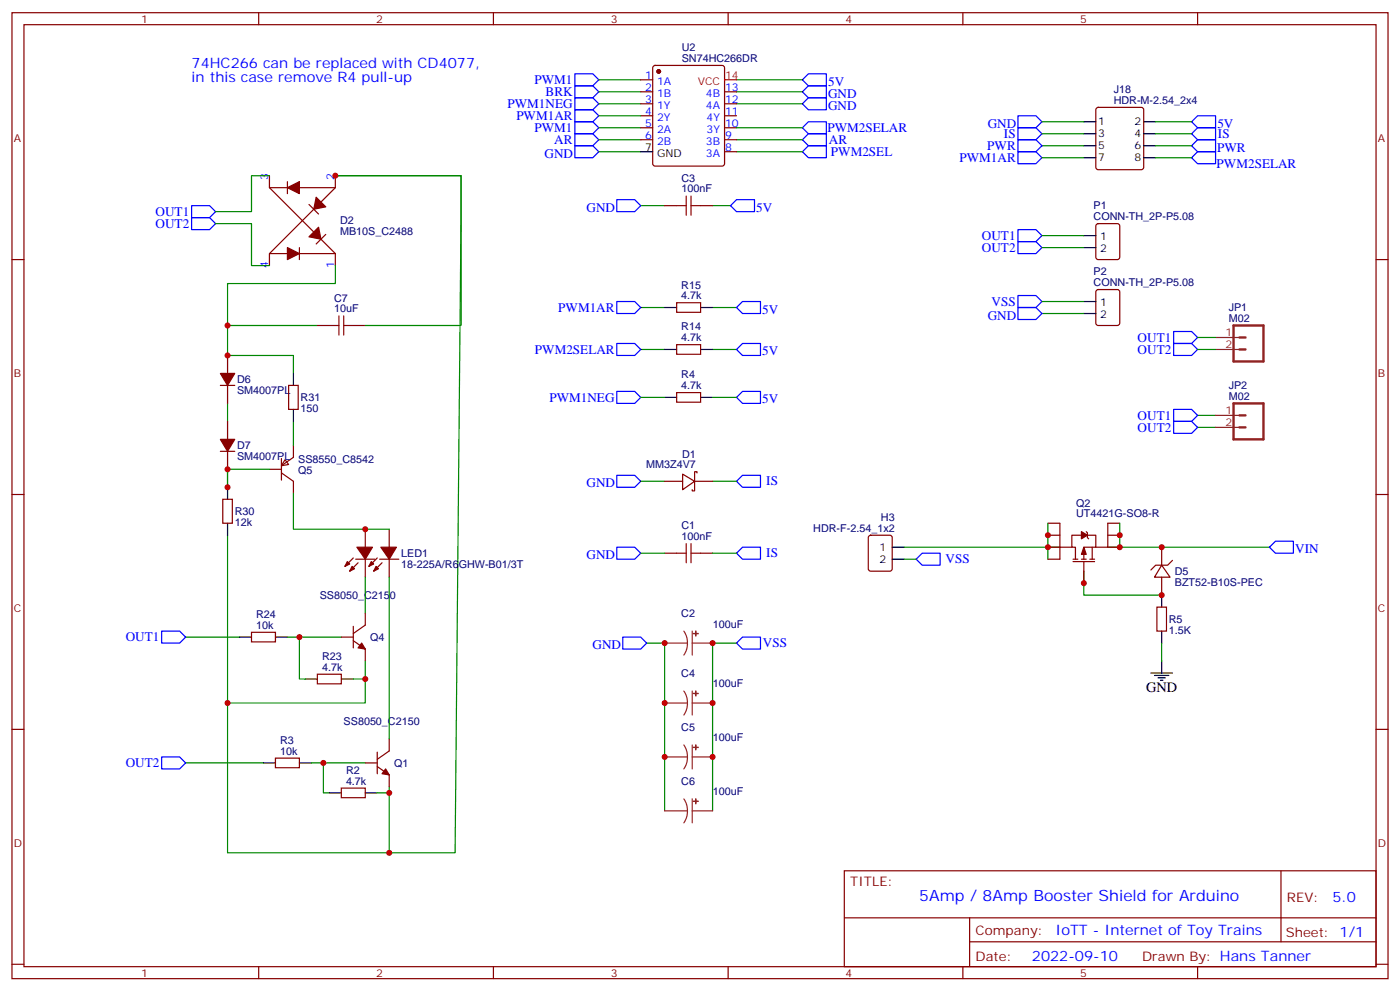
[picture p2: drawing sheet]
<svg xmlns="http://www.w3.org/2000/svg" width="412mm" height="292mm" viewBox="0 0 412 292" stroke-linecap="round" stroke-linejoin="round" font-family="sans-serif">
<g fill="none" stroke="#870000" stroke-width=".35">
<path d="M3.5 3.7h405.4v284.4h-405.4zM7.1 7.3h398.2v277.3h-398.2zM76.2 3.7v3.6M145.3 3.7v3.6M192.5 19.5l.5-.2h19.7l.5 .2 .2 .5v28.2l-.2 .5-.5 .2h-19.7l-.5-.2-.2-.5v-28.2zM214.5 3.7v3.6M283.6 3.7v3.6M352.8 3.7v3.6M188.7 23.5h3.6M188.7 27h3.6M188.7 30.6h3.6M188.7 34.1h3.6"/>
<path d="M188.7 37.6h3.6M213.4 27h3.6M213.4 30.6h3.6M213.4 34.1h3.6M213.4 37.6h3.6M323 31.8l.5-.2h12.7l.5 .2 .2 .5v16.9l-.2 .5-.5 .3h-12.7l-.5-.3-.2-.5v-16.9zM79.4 51.7v3.5M79.4 55.2h19.4M79.4 55.2l19.4 19.4M84.7 53.5v3.5M98.8 51.7v3.5M98.8 55.2l-19.4 19.4"/>
<path d="M188.7 41.1h3.6M213.4 41.1h3.6M213.4 44.7h3.6M3.5 76.4h3.6M79.4 74.6v3.6M79.4 74.6h19.4M88.2 72.9v3.5M91 60.2l2.8 2.8M96 69l-2.9 2.8M98.8 74.6v3.6M195.8 60.5h3.5M206.4 60.5h3.5"/>
<path d="M323 66l.5-.2h5.6l.7 .5v9.4l-.4 .7h-5.9l-.7-.5v-9.4zM405.3 76.4h3.6M93.5 95.8h3.5M104.1 95.8h3.5M199.3 89.1h7.1v2.8h-7.1zM323 85.4l.5-.2h5.6l.7 .5v9.4l-.4 .7h-5.9l-.7-.4v-9.5zM64.9 113.5h4.2M67 104.6v5.3M67 113.5v5.2M85 113.5h2.8v7h-2.8zM199.3 115.6h7.1v2.8h-7.1zM199.3 101.5h7.1v2.8h-7.1z"/>
<path d="M64.9 132.9h4.2M67 124v5.3M67 132.9v5.2M79.4 138.1h3.5M82.9 135v6.3M82.9 139.2l3.5 2.5v3.5M84 135.3l1 1.4-2.1 .4zM86.4 131.1v3.5l-3.5 2.5M201.1 139.6l3.5 2.1-3.5 2.4zM205.3 139.2v-.3h-.7v5.6h-.7v-.4M3.5 145.6h3.6M65.6 147h2.8v7h-2.8z"/>
<path d="M107.6 155.8v5.3M114.7 155.8v5.3M195.8 141.7h5.3M204.6 141.7h5.3M256 157.8l.5-.2h5.6l.7 .4v9.4l-.4 .7h-5.9l-.7-.4v-9.4zM308.7 154h3.5v7.1h-3.5M308.7 157.6h3.5M318.6 157.6h-2.9v3.5h1.1v3.5M320 156.5l.3 .3v1.5l.4 .3M320.3 157.6h2.5v3.5h-3.5v3.5M326.3 157.6h3.5M329.8 154h-3.5v7.1h-3.5"/>
<path d="M405.3 145.6h3.6M104.1 164.3l-2.5 2.4M104.8 164.6h5.6M105.5 165.7l-2.5 2.4M107.6 164.6v5.3M111.1 164.3l-2.4 2.4M111.8 164.6h5.7M112.5 165.7l-2.4 2.4M114.7 164.6v5.3M195.8 162.8h3.5M206.4 162.8h3.5M315.7 161.1h-3.5v3.5h-3.5"/>
<path d="M316.1 164.6h1.4M316.1 165.3h6.3M318.6 164.6h1.4M319.3 165.3v6.4M321 164.6h1.4M321.7 161.1v3.5M326.3 161.1h3.5M340.8 178.7h2.8v7.1h-2.8zM342.2 166.4l2.5 3.5h-4.6zM342.2 161.1v5.3M342.2 169.9v5.3M345.4 165l-1.4 1.4h-3.6l-1.4 1.4"/>
<path d="M74.1 186.1h7v2.8h-7zM93.5 198.5h7v2.8h-7zM100.5 187.5h3.6M104.1 188.6l3.5 2.5v3.5M104.1 184.4v6.3M107.6 180.5v3.5l-3.5 2.5M3.5 214.7h3.6M114.7 217.5v3.6l-3.6 2.4M405.3 214.7h3.6M81.1 223.2h7.1v2.8h-7.1zM100.5 232h7.1v2.8h-7.1zM107.6 224.6h3.5"/>
<path d="M111.1 225.6l3.6 2.5v3.5M111.1 221.4v6.4M248.7 256.3h156.6v28.3h-156.6zM377.3 256.4v20.8M248.7 270.2h156.5M285.6 277.2h119.6M285.6 270.2v14.1M3.5 283.8h3.6M76.2 284.6v3.5M145.3 284.6v3.5M214.5 284.6v3.5M283.6 284.6v3.5"/>
<path d="M352.8 284.6v3.5M405.3 283.8h3.6"/>
</g>
<g fill="none" stroke="#000" stroke-width=".35">
<path d="M319.3 35.8h3.5M319.3 39.4h3.5M336.9 35.8h3.5M336.9 39.4h3.5M188.7 44.7h3.6M319.3 42.9h3.5M319.3 46.4h3.5M336.9 42.9h3.5M336.9 46.4h3.5M319.3 69.4h3.5M319.3 72.9h3.5M195.8 90.5h3.5"/>
<path d="M206.4 90.5h3.5M319.3 88.8h3.5M319.3 92.3h3.5M86.4 109.9v3.6M195.8 117h3.5M195.8 102.9h3.5M206.4 117h3.5M206.4 102.9h3.5M86.4 120.5v3.5M67 143.4v3.6M67 154v3.6M262.8 161.1h3.5"/>
<path d="M262.8 164.6h3.5M342.2 175.2v3.5M70.6 187.5h3.5M81.1 187.5h3.6M90 199.9h3.5M100.5 199.9h3.6M339 198.1h6.4M340.1 198.8h4.2M341.1 199.5h2.2M342.2 185.8v3.5M342.2 194.6v3.5M341.8 200.2h.7"/>
<path d="M77.6 224.6h3.5M88.2 224.6h3.5M97 233.4h3.5M107.6 233.4h3.5"/>
</g>
<path d="M202.1 57.7v5.7M203.6 57.7v5.7M199.3 60.5h2.8M203.6 60.5h2.8M97 95.8h2.8M99.8 93v5.6M101.2 95.8h2.9M101.2 93v5.6M199.3 162.8h2.8M202.1 160v5.7M203.6 162.8h2.8M203.6 160v5.7" fill="none" stroke="#a10000" stroke-width=".35"/>
<g fill="none" stroke="#00f" stroke-width=".35">
<path d="M169.3 21.7h5.3l1.8 1.8-1.8 1.8h-5.3zM169.3 25.3h5.3l1.8 1.7-1.8 1.8h-5.3zM169.3 28.8h5.3l1.8 1.8-1.8 1.7h-5.3zM169.3 39.4h5.3l1.8 1.7-1.8 1.8h-5.3zM169.3 35.8h5.3l1.8 1.8-1.8 1.8h-5.3zM169.3 32.3h5.3l1.8 1.8-1.8 1.7h-5.3zM236.4 27l1.7-1.7h5.3v3.5h-5.3zM238.1 21.7h5.3v3.6h-5.3l-1.7-1.8zM238.1 39.4h5.3v3.5h-5.3l-1.7-1.8zM238.1 28.8h5.3v3.5h-5.3l-1.7-1.7zM238.1 35.8h5.3v3.6h-5.3l-1.7-1.8zM299.9 34.1h5.3l1.7 1.7-1.7 1.8h-5.3z"/>
<path d="M299.9 37.6h5.3l1.7 1.8-1.7 1.7h-5.3zM351 35.8l1.8-1.7h5.3v3.5h-5.3zM351 39.4l1.8-1.8h5.3v3.5h-5.3zM169.3 42.9h5.3l1.8 1.8-1.8 1.7h-5.3zM181.7 58.8h5.3l1.7 1.7-1.7 1.8h-5.3zM217 58.8h5.2v3.5h-5.2l-1.8-1.8zM238.1 42.9h5.3v3.5h-5.3l-1.7-1.7zM299.9 44.7h5.3l1.7 1.7-1.7 1.8h-5.3zM299.9 41.1h5.3l1.7 1.8-1.7 1.8h-5.3zM352.8 41.1h5.3v3.6h-5.3l-1.8-1.8zM352.8 44.7h5.3v3.5h-5.3l-1.8-1.8zM56.4 60.5h5.3l1.8 1.8-1.8 1.8h-5.3z"/>
<path d="M56.4 64.1h5.3l1.8 1.7-1.8 1.8h-5.3zM299.9 67.6h5.3l1.7 1.8-1.7 1.7h-5.3zM299.9 71.1h5.3l1.7 1.8-1.7 1.7h-5.3zM181.7 88.8h5.3l1.7 1.7-1.7 1.8h-5.3zM218.7 88.8h5.3v3.5h-5.3l-1.7-1.8zM299.9 87h5.3l1.7 1.8-1.7 1.7h-5.3zM299.9 90.5h5.3l1.7 1.8-1.7 1.8h-5.3zM345.7 97.6h5.3l1.8 1.7-1.8 1.8h-5.3zM181.7 115.2h5.3l1.7 1.8-1.7 1.7h-5.3zM181.7 101.1h5.3l1.7 1.8-1.7 1.7h-5.3zM218.7 115.2h5.3v3.5h-5.3l-1.7-1.7zM218.7 101.1h5.3v3.5h-5.3l-1.7-1.7z"/>
<path d="M345.7 101.1h5.3l1.8 1.8-1.8 1.7h-5.3zM181.7 139.9h5.3l1.7 1.8-1.7 1.7h-5.3zM218.7 139.9h5.3v3.5h-5.3l-1.7-1.7zM345.7 124h5.3l1.8 1.8-1.8 1.8h-5.3zM345.7 120.5h5.3l1.8 1.8-1.8 1.7h-5.3zM375.7 159.3h5.3v3.5h-5.3l-1.8-1.7zM181.7 161.1h5.3l1.7 1.7-1.7 1.8h-5.3zM218.7 161.1h5.3v3.5h-5.3l-1.7-1.8zM271.6 162.8h5.3v3.6h-5.3l-1.7-1.8zM47.6 185.8h5.3l1.8 1.7-1.8 1.8h-5.3zM183.4 187.5h5.3l1.8 1.8-1.8 1.8h-5.3zM218.7 187.5h5.3v3.6h-5.3l-1.7-1.8z"/>
<path d="M47.6 222.8h5.3l1.8 1.8-1.8 1.7h-5.3z"/>
</g>
<g fill="none" stroke="#008700" stroke-width=".35">
<path d="M176.4 23.5h12.3M176.4 27h12.3M176.4 30.6h12.3M176.4 37.6h12.3M176.4 34.1h12.3M217 23.5h19.4M217 27h19.4M217 30.6h19.4M217 37.6h19.4M306.9 35.8h12.4M306.9 39.4h12.4M340.4 35.8h10.6"/>
<path d="M340.4 39.4h10.6M79.4 51.7h-5.3v10.6h-10.6M176.4 44.7h12.3M176.4 41.1h12.3M217 44.7h19.4M217 41.1h19.4M306.9 42.9h12.4M306.9 46.4h12.4M340.4 42.9h10.6M340.4 46.4h10.6M63.5 65.8h10.6v12.4h5.3M98.8 78.2v5.3h-31.8v12.3"/>
<path d="M188.7 60.5h7.1M209.9 60.5h5.3M306.9 69.4h12.4M306.9 72.9h12.4M93.5 95.8h-26.5v8.8h19.4v5.3M107.6 95.8h28.2v-44.1h-37h37l-1.7 199.3h-67.1v-93.4M188.7 90.5h7.1M209.9 90.5h7.1M306.9 92.3h12.4M306.9 88.8h12.4M352.8 99.3h5.3M67 118.7v5.3"/>
<path d="M188.7 102.9h7.1M188.7 117h7.1M209.9 102.9h7.1M209.9 117h7.1M352.8 102.9h5.3M67 138.1v5.3v-5.3h12.4M86.4 124v7.1M352.8 122.3h5.3M352.8 125.8h5.3M86.4 145.2v10.6h28.3M188.7 141.7h7.1M209.9 141.7h7.1"/>
<path d="M308.7 154v10.6M329.8 154v7.1M107.6 169.9v10.6M114.7 169.9v47.6M188.7 162.8h7.1M209.9 162.8h7.1M266.3 161.1h45.9M266.3 164.6h3.6M319.3 168.1v7.1h22.9M326.3 161.1h47.6M54.7 187.5h15.9M84.7 187.5h15.8"/>
<path d="M88.2 187.5v12.4h1.8M104.1 199.9h3.5M107.6 194.6v12.3h-40.6M190.5 189.3h5.3v49.4M217 189.3h-7.1v49.4M342.2 189.3v5.3M54.7 224.6h22.9M91.7 224.6h15.9M95.2 224.6v8.8h1.8M111.1 233.4h3.6M114.7 231.6v19.4"/>
</g>
<path d="M363.4 95.8h8.8v10.6h-8.8zM365.1 99.3h1.8M363.4 118.7h8.8v10.6h-8.8zM365.1 102.9h1.8M365.1 125.8h1.8M365.1 122.3h1.8" fill="none" stroke="#8c2424" stroke-width=".71"/>
<g fill="none" stroke="#8c2424" stroke-width=".35">
<path d="M358.1 99.3h7M358.1 102.9h7M358.1 122.3h7M358.1 125.8h7M195.8 189.3h6.7M201.4 185.8l.9 1.6 .2 1.9M202.5 189.3l-.2 1.9-.9 1.6M203.9 185.8v7M203.9 189.3h6M195.8 206.9h6.7M201.4 203.4l.9 1.7 .2 1.8M201.4 219.3l.9 1.7 .2 1.8"/>
<path d="M202.5 206.9l-.2 1.9-.9 1.7M203.9 203.4v7.1M203.9 219.3v7M203.9 206.9h6M195.8 222.8h6.7M195.8 238.7h6.7M201.4 235.2l.9 1.6 .2 1.9M202.5 222.8l-.2 1.9-.9 1.6M202.5 238.7l-.2 1.8-.9 1.7M203.9 235.2v7M203.9 222.8h6M203.9 238.7h6"/>
</g>
<g fill="#870000" stroke="#870000" stroke-width=".35">
<path d="M64.9 129.3h4.2l-2.1 3.6z"/>
<path d="M64.9 109.9h4.2l-2.1 3.6z"/>
<path d="M110.8 166.7l.7 .7-1.4 .7z"/>
<path d="M109.4 165.3l.7 .7-1.4 .7z"/>
<path d="M112.2 161.1h4.6l-2.1 3.5z"/>
<path d="M103.7 166.7l.7 .7-1.4 .7z"/>
<path d="M102.3 165.3l.7 .7-1.4 .7z"/>
<path d="M105.1 161.1h4.6l-2.1 3.5z"/>
<path d="M106.5 189.3l1.1 1.8-2.1-.4z"/>
<path d="M113.6 226.3l1.1 1.8-2.2-.3z"/>
<path d="M319.3 161.1l.7 2.1h-1.4z"/>
<path d="M318.6 156.5l1.7 1.1-1.7 1z"/>
<path d="M93.1 58.1l2.9 2.8-3.6 .7z"/>
<path d="M93.8 66.9l.7 3.5-3.5-.7z"/>
<path d="M84.7 55.2l3.5-1.7v3.5z"/>
<path d="M84.7 72.9l3.5 1.7-3.5 1.8z"/>
<circle cx="194" cy="21" r=".53"/>
</g>
<path d="M213.4 23.5h3.6" fill="none" stroke="#f00" stroke-width=".35"/>
<g fill="#8c2424" stroke="#8c2424" stroke-width=".35">
<path d="M204.3 186.5h1.4z"/>
<path d="M204.9 185.8l.1 1.4z"/>
<path d="M204.3 204.1l1.4 .1z"/>
<path d="M204.9 203.4l.1 1.4z"/>
<path d="M204.3 220h1.4z"/>
<path d="M204.9 219.3l.1 1.4z"/>
<path d="M204.3 235.9h1.4z"/>
<path d="M204.9 235.2l.1 1.4z"/>
</g>
<g fill="#c00">
<circle cx="107.6" cy="155.8" r=".88"/>
<circle cx="88.2" cy="187.5" r=".88"/>
<circle cx="95.3" cy="224.6" r=".88"/>
<circle cx="114.7" cy="251" r=".88"/>
<circle cx="67" cy="138.1" r=".88"/>
<circle cx="67" cy="206.9" r=".88"/>
<circle cx="107.6" cy="199.9" r=".88"/>
<circle cx="114.7" cy="233.4" r=".88"/>
<circle cx="67" cy="143.4" r=".88"/>
<circle cx="308.7" cy="161.1" r=".88"/>
<circle cx="319.3" cy="171.7" r=".88"/>
<circle cx="329.8" cy="161.1" r=".88"/>
<circle cx="308.7" cy="157.6" r=".88"/>
<circle cx="329.8" cy="157.6" r=".88"/>
<circle cx="67" cy="104.6" r=".88"/>
<circle cx="67" cy="95.8" r=".88"/>
<circle cx="98.8" cy="51.7" r=".88"/>
<circle cx="342.2" cy="175.2" r=".88"/>
<circle cx="342.2" cy="161.1" r=".88"/>
<circle cx="195.8" cy="189.3" r=".88"/>
<circle cx="209.9" cy="189.3" r=".88"/>
<circle cx="195.8" cy="206.9" r=".88"/>
<circle cx="209.9" cy="206.9" r=".88"/>
<circle cx="195.8" cy="222.8" r=".88"/>
<circle cx="209.9" cy="222.8" r=".88"/>
</g>
<text font-size="4.6" fill="#00f" x="270.8" y="265.4">5Amp / 8Amp Booster Shield for Arduino</text>
<g font-size="4.2" fill="#00f">
<text x="56.4" y="20">74HC266 can be replaced with CD4077,</text>
<text x="56.4" y="24.2">in this case remove R4 pull-up</text>
<text x="392.5" y="265.6">5.0</text>
<text x="310.9" y="275.2">IoTT - Internet of Toy Trains</text>
<text x="304" y="283">2022-09-10</text>
</g>
<text font-size="4.2" x="337.6" y="203.8">GND</text>
<g font-size="3.9" fill="#00f">
<text x="157.5" y="24.7">PWM1</text>
<text x="160.7" y="28.3">BRK</text>
<text x="243.9" y="25.3">5V</text>
<text x="243.9" y="28.8">GND</text>
<text x="149.5" y="31.8">PWM1NEG</text>
<text x="152.1" y="35.3">PWM1AR</text>
<text x="243.9" y="32.3">GND</text>
<text x="157.5" y="38.9">PWM1</text>
<text x="243.7" y="38.7">PWM2SELAR</text>
<text x="290.9" y="37.6">GND</text>
<text x="295.7" y="40.6">IS</text>
<text x="358.6" y="37.6">5V</text>
<text x="358.8" y="40.6">IS</text>
<text x="160.4" y="46.4">GND</text>
<text x="163.3" y="42.4">AR</text>
<text x="244.2" y="42.3">AR</text>
<text x="244.8" y="45.8">PWM2SEL</text>
<text x="282.6" y="47.7">PWM1AR</text>
<text x="290.8" y="44.1">PWR</text>
<text x="358.5" y="44.7">PWR</text>
<text x="358.4" y="49.3">PWM2SELAR</text>
<text x="45.8" y="63.5">OUT1</text>
<text x="172.8" y="62.3">GND</text>
<text x="222.8" y="62.3">5V</text>
<text x="45.8" y="67.1">OUT2</text>
<text x="289.3" y="70.6">OUT1</text>
<text x="289.3" y="74.1">OUT2</text>
<text x="164.4" y="91.8">PWM1AR</text>
<text x="224.5" y="92.3">5V</text>
<text x="290.9" y="94.1">GND</text>
<text x="292.1" y="90">VSS</text>
<text x="335.1" y="100.6">OUT1</text>
<text x="157.6" y="104.1">PWM2SELAR</text>
<text x="224.5" y="104.6">5V</text>
<text x="335.1" y="104.1">OUT2</text>
<text x="161.8" y="118.2">PWM1NEG</text>
<text x="224.5" y="118.7">5V</text>
<text x="335.1" y="123.5">OUT1</text>
<text x="335.1" y="127">OUT2</text>
<text x="172.8" y="143.4">GND</text>
<text x="225.7" y="142.8">IS</text>
<text x="172.8" y="164.6">GND</text>
<text x="225.7" y="164">IS</text>
<text x="278.5" y="165.7">VSS</text>
<text x="381.5" y="162.8">VIN</text>
<text x="37" y="188.8">OUT1</text>
<text x="174.5" y="191.1">GND</text>
<text x="224.7" y="190.5">VSS</text>
<text x="37" y="225.8">OUT2</text>
</g>
<g font-size="3.9" fill="#800">
<text x="250.5" y="260.9">TITLE:</text>
<text x="379.1" y="265.6">REV:</text>
<text x="287.4" y="275.1">Company:</text>
<text x="378.7" y="275.7">Sheet: 1/1</text>
<text x="287.4" y="282.8">Date:</text>
<text x="336.4" y="282.9">Drawn By: Hans Tanner</text>
</g>
<g font-size="3.2" fill="#800">
<text x="41.6" y="6.7">1</text>
<text x="110.8" y="6.7">2</text>
<text x="179.9" y="6.7">3</text>
<text x="249.1" y="6.7">4</text>
<text x="318.2" y="6.7">5</text>
<text x="4.1" y="41.8">A</text>
<text x="405.9" y="41.8">A</text>
<text x="4.1" y="111">B</text>
<text x="405.9" y="111">B</text>
<text x="4.1" y="180.1">C</text>
<text x="405.9" y="180.1">C</text>
<text x="4.1" y="249.3">D</text>
<text x="405.9" y="249.3">D</text>
<text x="41.6" y="287.5">1</text>
<text x="110.8" y="287.5">2</text>
<text x="179.9" y="287.5">3</text>
<text x="249.1" y="287.5">4</text>
<text x="318.2" y="287.5">5</text>
</g>
<g font-size="3.2" fill="#000080">
<text x="200.8" y="15.1">U2</text>
<text x="200.8" y="18.2">SN74HC266DR</text>
<text x="328.1" y="27.4">J18</text>
<text x="328.1" y="30.6">HDR-M-2.54_2x4</text>
<text x="200.7" y="53.5">C3</text>
<text x="200.7" y="56.7">100nF</text>
<text x="322.1" y="61.7">P1</text>
<text x="322.1" y="64.8">CONN-TH_2P-P5.08</text>
<text x="100.2" y="69.2">MB10S_C2488</text>
<text x="100.2" y="66.1">D2</text>
<text x="322.1" y="81.1">P2</text>
<text x="98.4" y="88.8">C7</text>
<text x="200.7" y="88.1">4.7k</text>
<text x="200.7" y="84.9">R15</text>
<text x="322.1" y="84.2">CONN-TH_2P-P5.08</text>
<text x="98.4" y="91.9">10uF</text>
<text x="361.9" y="94.8">M02</text>
<text x="361.9" y="91.6">JP1</text>
<text x="200.7" y="100.4">4.7k</text>
<text x="200.7" y="97.3">R14</text>
<text x="69.9" y="112.7">D6</text>
<text x="200.7" y="111.4">R4</text>
<text x="69.8" y="115.9">SM4007PL</text>
<text x="88.5" y="118.1">R31</text>
<text x="200.7" y="114.5">4.7k</text>
<text x="361.9" y="117.7">M02</text>
<text x="361.9" y="114.6">JP2</text>
<text x="88.5" y="121.2">150</text>
<text x="69.8" y="135.3">SM4007PL</text>
<text x="69.9" y="132.2">D7</text>
<text x="87.8" y="136.4">SS8550_C8542</text>
<text x="190.4" y="137.8">MM3Z4V7</text>
<text x="200.9" y="134.7">D1</text>
<text x="87.8" y="139.6">Q5</text>
<text x="317" y="149.1">Q2</text>
<text x="69.1" y="154.7">12k</text>
<text x="69.1" y="151.6">R30</text>
<text x="200.7" y="155.8">C1</text>
<text x="259.5" y="153.4">H3</text>
<text x="317" y="152.3">UT4421G-SO8-R</text>
<text x="200.7" y="159">100nF</text>
<text x="239.6" y="156.5">HDR-F-2.54_1x2</text>
<text x="118.2" y="167.1">18-225A/R6GHW-B01/3T</text>
<text x="118.2" y="164">LED1</text>
<text x="346.1" y="172.4">BZT52-B10S-PEC</text>
<text x="346.1" y="169.3">D5</text>
<text x="94.2" y="176.3">SS8050_C2150</text>
<text x="75.5" y="185.1">10k</text>
<text x="75.5" y="182">R24</text>
<text x="200.7" y="181.6">C2</text>
<text x="210" y="184.7">100uF</text>
<text x="344.3" y="183.3">R5</text>
<text x="109" y="188.6">Q4</text>
<text x="344.3" y="186.5">1.5K</text>
<text x="94.9" y="197.4">4.7k</text>
<text x="94.9" y="194.3">R23</text>
<text x="200.7" y="199.2">C4</text>
<text x="210" y="202.4">100uF</text>
<text x="101.2" y="213.3">SS8050_C2150</text>
<text x="200.7" y="215.1">C5</text>
<text x="82.5" y="219">R3</text>
<text x="210" y="218.2">100uF</text>
<text x="82.5" y="222.1">10k</text>
<text x="101.9" y="227.8">R2</text>
<text x="116.1" y="225.6">Q1</text>
<text x="101.9" y="230.9">4.7k</text>
<text x="200.7" y="231">C6</text>
<text x="210" y="234.1">100uF</text>
</g>
<g font-size="3.2" fill="#00f">
<text x="190.1" y="23.1">1</text>
<text x="190.1" y="26.7">2</text>
<text x="193.6" y="24.9">1A</text>
<text x="193.6" y="28.4">1B</text>
<text x="207.9" y="28.4">4B</text>
<text x="213.6" y="26.7">13</text>
<text x="190.1" y="30.2">3</text>
<text x="190.1" y="33.7">4</text>
<text x="193.6" y="32">1Y</text>
<text x="193.6" y="35.5">2Y</text>
<text x="207.9" y="32">4A</text>
<text x="208.2" y="35.5">4Y</text>
<text x="213.6" y="33.7">11</text>
<text x="213.6" y="30.2">12</text>
<text x="190.1" y="37.3">5</text>
<text x="190.1" y="40.8">6</text>
<text x="193.6" y="39">2A</text>
<text x="208.2" y="39">3Y</text>
<text x="213.6" y="40.8">9</text>
<text x="213.6" y="37.3">10</text>
<text x="193.6" y="42.5">2B</text>
<text x="207.9" y="42.5">3B</text>
<text x="207.9" y="46.1">3A</text>
<text x="213.6" y="44.3">8</text>
<text x="79" y="53.1" transform="rotate(-90 79 53.1)">3</text>
<text x="98.4" y="53.1" transform="rotate(-90 98.4 53.1)">2</text>
<text x="79" y="78.8" transform="rotate(-90 79 78.8)">4</text>
<text x="98.4" y="78.8" transform="rotate(-90 98.4 78.8)">1</text>
</g>
<g font-size="3.2" fill="#f00">
<text x="213.6" y="23.1">14</text>
<text x="205.5" y="24.9">VCC</text>
</g>
<g font-size="3.2">
<text x="323.5" y="36.9">1</text>
<text x="323.5" y="40.4">3</text>
<text x="334.2" y="36.9">2</text>
<text x="334.2" y="40.4">4</text>
<text x="190.1" y="44.3">7</text>
<text x="193.6" y="46.1">GND</text>
<text x="323.5" y="44">5</text>
<text x="323.5" y="47.5">7</text>
<text x="334.2" y="44">6</text>
<text x="334.2" y="47.5">8</text>
<text x="324.1" y="70.8">1</text>
<text x="324.1" y="74.3">2</text>
<text x="324.1" y="90.2">1</text>
<text x="324.1" y="93.7">2</text>
<text x="259" y="162.1">1</text>
<text x="259" y="165.7">2</text>
</g>
<g font-size="3.2" fill="#8d2323">
<text x="361" y="99">1</text>
<text x="361" y="102.5">2</text>
<text x="361" y="121.9">1</text>
<text x="361" y="125.4">2</text>
</g>
</svg>
